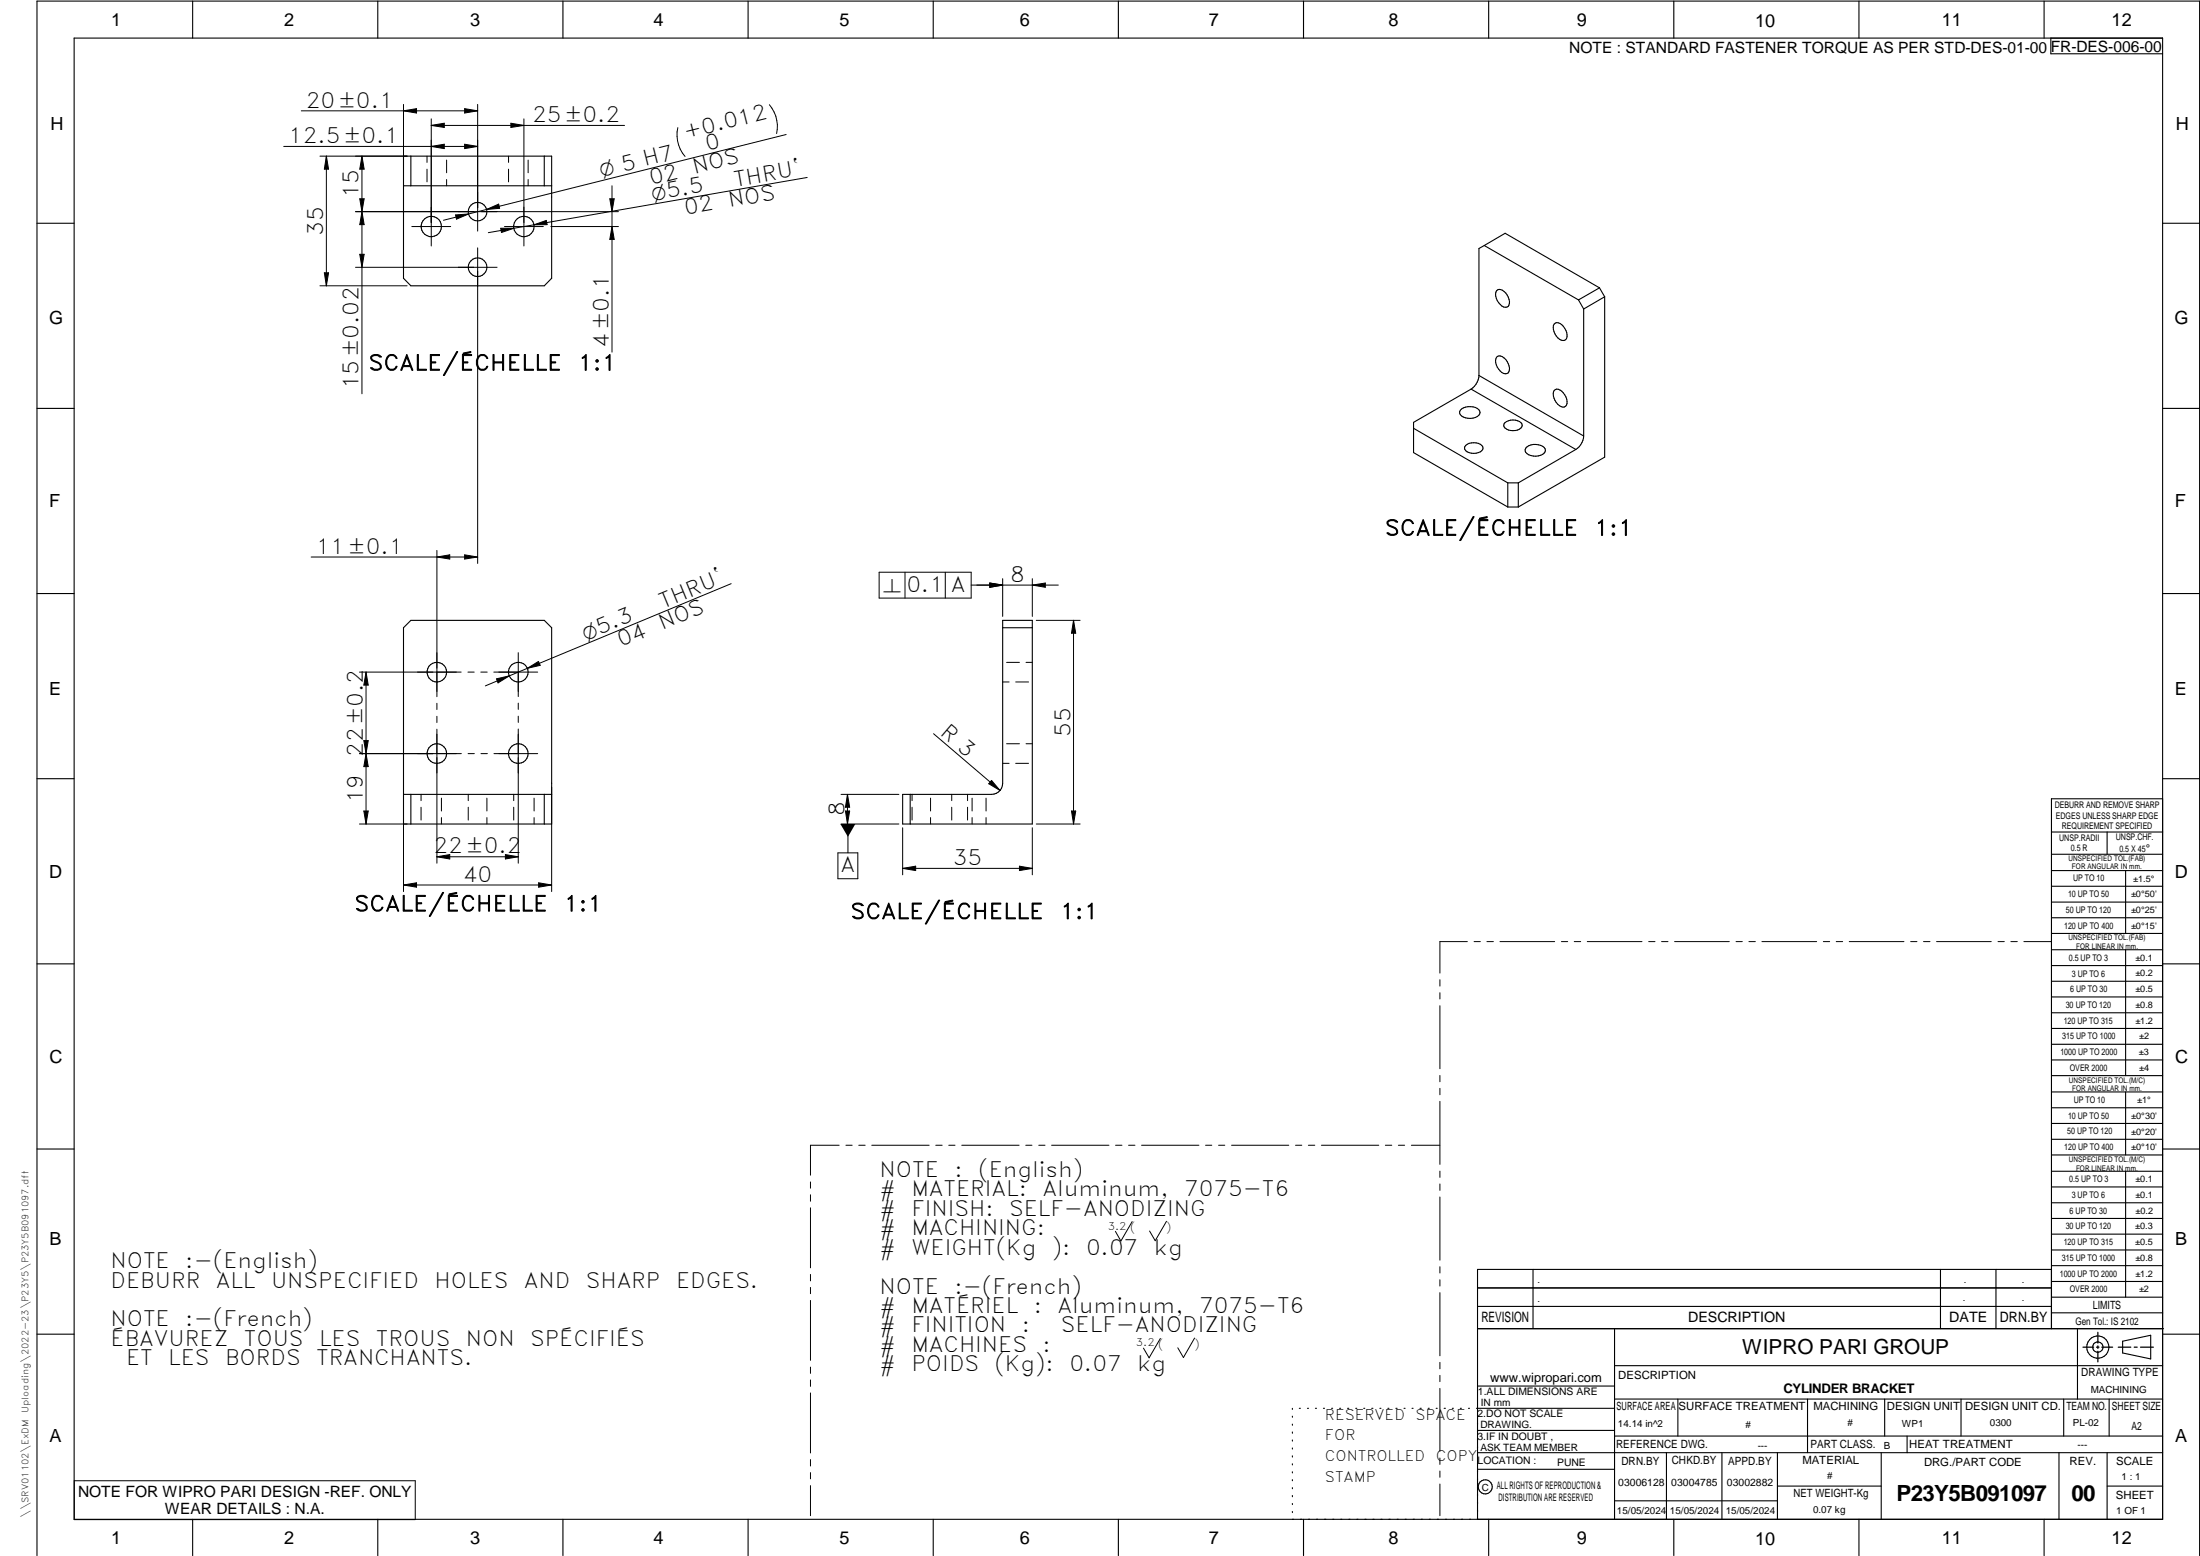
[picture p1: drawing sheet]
<svg xmlns="http://www.w3.org/2000/svg" width="594mm" height="420mm" viewBox="0 0 594 420" stroke-linecap="round" stroke-linejoin="round" font-family="sans-serif">
<g fill="none" stroke="#000" stroke-width=".3">
<path d="M20 10.3h564v400h-564zM52 .3v10M102 .3v10M152 .3v10M202 .3v10M252 .3v10M302 .3v10M352 .3v10M402 .3v10M452 .3v10M502 .3v10M552 .3v10"/>
<path d="M553.8 10.3v4.2h30.2M109 42.2h40v32.9l-2 2.1h-36.1l-1.9-2.1zM109 50.2h40M110.9 42.2v8M147 42.2v8M10 60.3h10M400.8 66.3l5.6-3.3 25.5 14.7M400.8 66.3l25.4 14.7M400.8 66.3l-1.4 .8v34.3M404.1 78.5a1.66 1.66 0 0 1 2.5 .6l.7 1.1a1.95 1.95 0 0 1-.4 2.7 2.57 2.57 0 0 1-2.6-1.7 2.91 2.91 0 0 1-.2-2.7zM431.9 77.7l1.4 2.4M431.9 77.7l-5.7 3.3"/>
<path d="M584 60.3h10M404.1 96.5a1.66 1.66 0 0 1 2.5 .6l.7 1.1a1.88 1.88 0 0 1-.4 2.7 2.57 2.57 0 0 1-2.6-1.8 2.87 2.87 0 0 1-.2-2.6zM419.7 87.5a1.61 1.61 0 0 1 2.4 .6 3.1 3.1 0 0 1 .7 3.6 1.89 1.89 0 0 1-2.6-1l-.6-1.1a2.36 2.36 0 0 1 .1-2.1zM426.2 81l1.4 2.4M427.6 83.4v34.3M433.3 80.1v43.3l-23.3 13.5M433.3 80.1l-5.7 3.3M10 110.3h10M381.7 115.7l25.5 14.7M394.7 110.4a3.8 3.8 0 0 1 4.9 .6 1.68 1.68 0 0 1-1.8 1.9l-.7 .1a2.81 2.81 0 0 1-2.9-1.4l.1-.8zM397.2 105.1l28.3 16.3M397.2 105.1l-15.5 8.9v8.2l25.5 14.7"/>
<path d="M399.4 101.4l28.2 16.3M399.4 101.4l-.2 1.2-.6 1.2-1.4 1.3M406.4 114.1a3.4 3.4 0 0 1 4.6 .4 1.57 1.57 0 0 1-1.8 1.7 2.63 2.63 0 0 1-3.1-1.3zM419.7 105.5a1.59 1.59 0 0 1 2.4 .6 2.99 2.99 0 0 1 .7 3.6 1.89 1.89 0 0 1-2.6-1l-.6-1.2a2.36 2.36 0 0 1 .1-2zM427.6 117.7l-.2 1.2-.6 1.2-1.3 1.3M584 110.3h10M395.8 120.3a3.4 3.4 0 0 1 4.6 .3 1.23 1.23 0 0 1-1.2 1.6 2.77 2.77 0 0 1-3.7-1.2zM407.2 130.4v6.5M407.2 130.4h2.8M407.2 136.9h2.8M410 130.4v6.5M412 121a3.7 3.7 0 0 1 5.2 .2 1.68 1.68 0 0 1-1.8 1.9h-1.3a1.98 1.98 0 0 1-2.2-1.7z"/>
<path d="M425.5 121.4l-15.5 9M10 160.3h10M109 169.5l1.9-2h36.1l2 2v53h-40zM270.8 169.5h8M270.8 167.5h8v55h-35.1v-8h24.1a3 3 0 0 0 3-3zM584 160.3h10M10 210.3h10M109 214.5h40M110.9 214.5v8M147 214.5v8M245.8 214.5v8M584 215.7h-30v143.1"/>
<path d="M584 210.3h10M554 224.7h30M554 230.7h30M554 235.1h30M554 239.3h30M569 224.7v6M574 235.1v17M554 243.6h30M554 247.8h30M554 252.1h30M554 256.5h30M574 256.5v33.9"/>
<path d="M10 260.3h10M554 260.7h30M554 265h30M554 269.2h30M554 273.5h30M554 277.7h30M584 260.3h10M554 282h30M554 286.2h30M554 290.4h30M554 294.9h30M554 299.1h30"/>
<path d="M574 294.9v17M10 310.3h10M554 303.4h30M554 307.6h30M554 311.9h30M554 316.3h30M574 316.3v34M584 310.3h10M554 320.5h30M554 324.8h30M554 329h30M554 333.2h30"/>
<path d="M554 337.5h30M399 358.8h185.2M399 352.8h155M399 347.8h155M414 342.8v16M436 358.8v51.5M524 342.8v16M539 342.8v16M554 341.8h30M554 346h30M554 350.3h30M554 354.5h30"/>
<path d="M554 342.8h-155v67.5M561 358.8v19M10 360.3h10M399 374.3h37M436 377.8h148M453.1 377.8v10M488.1 377.8v14.5M508.9 377.8v10M529.5 377.8v10M557.3 377.8v10M569.5 377.8v10M573.2 362.2l7.6-1.6v6.3l-7.6-1.6z"/>
<path d="M584 368.8h-148M584 360.3h10M349 380.3v.3M349 382.4v.3M349 384.6v.3M349 386.7v.3M349 388.8v.3M349 391v.3M349 393.1v.3M349 395.3v.3M349 397.4v.3M349 399.5v.3"/>
<path d="M350.9 380.3h.2M353.1 380.3h.2M355.2 380.3h.3M357.4 380.3h.3M359.6 380.3h.3M361.7 380.3h.3M363.9 380.3h.3M366.1 380.3h.3M368.3 380.3h.2M370.4 380.3h.3M372.6 380.3h.3M374.8 380.3h.3"/>
<path d="M376.9 380.3h.4M379.1 380.3h.3M381.3 380.3h.3M383.4 380.3h.4M385.6 380.3h.3M387.8 380.3h.3M390 380.3h.3M392.2 380.3h.3M394.3 380.3h.3M396.5 380.3h.3M398.7 380.3h37.3M399 396.7h37"/>
<path d="M399 392.3h185M399 386.2h37M436 387.8h148M450 392.3v18M465 392.3v18M480 392.3v18M508 392.3v18M515 387.8v4.5M556 392.3v18M569 392.3v18M52 410.3v9.7M102 410.3v9.7"/>
<path d="M152 410.3v9.7M202 410.3v9.7M252 410.3v9.7M302 410.3v9.7M349 401.7v.3M349 403.8v.4M349 406v.3M349 408.1v.3M352 410.3v9.7M402 410.3v9.7M436 405.3h44M452 410.3v9.7"/>
<path d="M480 401.3h28M502 410.3v9.7M552 410.3v9.7M569 401.3h15M10 420v-419.7h584v419.7"/>
<circle cx="129" cy="57.2" r="2.5"/>
<circle cx="116.5" cy="61.2" r="2.73"/>
<circle cx="129" cy="72.2" r="2.51"/>
<circle cx="141.5" cy="61.1" r="2.75"/>
<circle cx="118" cy="181.5" r="2.65"/>
<circle cx="140" cy="181.5" r="2.65"/>
<circle cx="118" cy="203.5" r="2.64"/>
<circle cx="140" cy="203.5" r="2.65"/>
<circle cx="566.5" cy="363.7" r="1.39"/>
<circle cx="566.5" cy="363.8" r="3"/>
<circle cx="401.1" cy="401.5" r="1.9"/>
</g>
<g fill="none" stroke="#000" stroke-width=".27">
<path d="M76.6 39.5h52.4M81.4 29.9h47.6M109 28.2v23.9M109 29.9l3.5-.6v1.2zM116.5 39.5l3.5-.6v1.2zM116.5 33.9l3.5-.6v1.1zM116.5 32.1v34.3M116.5 33.9h52.1M125.5 29.3l3.5 .6-3.5 .6zM125.5 38.9l3.5 .6-3.5 .6zM129 28.2v34.2M138 33.3l3.5 .6-3.5 .5z"/>
<path d="M141.5 32.1v34.3M183 34.5a8.8 8.8 0 0 0 2 7.7M207.8 28.3a8.9 8.9 0 0 1 1.9 7.8M212.3 36.3l-92.5 23.2M86.4 42.2h23.5M88.1 42.2v35M88.1 42.2l.6 3.5h-1.1zM96 57.1h71M97.1 53.7h1.2l-.6 3.4zM97.7 42.2v64.1M97.7 42.2l.6 3.5h-1.2zM97.7 57.2l.6 3.5h-1.2z"/>
<path d="M115.3 42.2v1.7M115.3 45.7v3.4M120.6 43.2v3.5M120.6 48.5v1.7M123 58l3.5-.2-3.2 1.4zM131.4 56.6l3.3-1.5 .2 1.2zM137.3 42.2v1.7M137.3 45.7v3.4M142.6 43.2v3.5M142.6 48.5v1.7M164.7 53.7h1.2l-.6 3.5zM165.3 50.2v44.9"/>
<path d="M218 47.9l-73.8 12.8M86.4 77.2h23.5M87.6 73.7h1.1l-.6 3.5zM97.1 68.7h1.2l-.6 3.5zM111.2 61.2h10.5M129 66.9v85.2M134.2 72.2h-38.2M135.2 61.6h3.6l-3.4 1.2zM136.2 61.2h10.5M144.2 60.7l-12.3 2.1M144.2 60.7l3.3-1.2 .2 1.2zM148.8 61.2h18.2"/>
<path d="M165.3 61.2l.6 3.4h-1.2zM84 150.4h45M118 150.4l3.4-.6v1.2zM118 148.6v39.5M125.5 149.8l3.5 .6-3.5 .6zM197.4 157.6l-55 22.9M237.4 154.5h24.8v7h-24.8zM244.4 154.5v7M255.3 154.5v7M262.2 158h23.6M267.3 157.4l3.5 .6-3.5 .6zM270.8 156.3v10.2"/>
<path d="M278.8 156.3v10.2M278.8 158l3.5-.6v1.2zM139.9 176.2v11.9M271.8 178.9h3.5M277.1 178.9h1.7M279.8 167.5h11.9M289.9 167.5l.6 3.5h-1.2zM289.9 167.5v55M98.2 200h1.2l-1.2 7h1.2zM98.8 181.5v41M98.8 181.5l.6 3.5h-1.2zM118 189.9v1.7"/>
<path d="M118 193.4v1.7M118 196.9v36.2M124.5 181.5h-27.4M126.4 181.5h1.7M129.8 181.5h1.8M133.3 181.5h11.9M134.1 183.3l3.4-.8-3 1.9zM139.9 189.9v1.7M139.9 193.4v1.7M139.9 196.8v36.3M142.4 180.5l-11.3 4.7M142.4 180.5l3-1.9 .5 1.1z"/>
<path d="M252.1 198.1l17.9 15.3M270.8 184.2h1.7M274.3 184.2h3.4M97.1 203.5h27.5M98.2 219h1.2l-.6 3.5zM109 212.6v28.1M113.7 214.5v1.7M113.7 218v3.4M119.2 215.5v3.5M126.4 203.5h1.7M126.4 214.5v1.7M126.4 218v3.4"/>
<path d="M129.9 203.5h1.7M131.5 215.5v3.5M133.4 203.5h11.8M138.7 214.5v1.7M138.7 218v3.4M144.2 215.5v3.5M149 212.6v28.1M227.1 214.5h15.6M228.3 219h1.1l-.6 3.5zM228.8 214.5v8M228.8 214.5l.6 3.5h-1.1zM246.3 214.5v1.7"/>
<path d="M246.3 218v3.4M251.3 215.5v3.5M257 214.5v1.7M257 218v3.4M261.3 214.5v1.7M261.3 218v3.4M262.5 215.5v3.5M266.3 215.5v3.5M267.8 210.7l2.2 2.7-3-1.8zM270.8 206.1h1.7M271.8 200.8h3.5M274.3 206.1h3.4"/>
<path d="M277.1 200.8h1.7M289.3 219h1.2l-.6 3.5zM97.1 222.5h12.8M109 239h40M109 239l3.5-.6v1.2zM118 231.4l3.4-.6v1.1zM118 231.4h21.9M119.2 220.8v1.7M131.5 220.8v1.7M136.5 230.8l3.4 .6-3.4 .5zM144.2 220.8v1.7M145.5 238.4l3.5 .6-3.5 .6z"/>
<path d="M226.3 230.3h5.3v7h-5.3zM227.1 222.5h15.6M229 222.5v7.8M243.7 223.5v12.7M243.7 234.5h35.1M243.7 234.5l3.6-.6v1.2zM251.3 220.8v1.7M262.5 220.8v1.7M266.3 220.8v1.7M275.3 233.9l3.5 .6-3.5 .6zM278.8 223.5v12.7M279.8 222.5h11.9"/>
<path d="M396.2 254.3h-7.4v8.5M398.1 254.3h1.6M401.5 254.3h1.8M405 254.3h14.8M421.6 254.3h1.7M425.1 254.3h1.7M428.6 254.3h14.8M445.2 254.3h1.7M448.7 254.3h1.7M452.2 254.3h14.8M468.8 254.3h1.7M472.3 254.3h1.7"/>
<path d="M475.8 254.3h14.8M492.4 254.3h1.7M495.8 254.3h1.8M499.4 254.3h14.7M516 254.3h1.6M519.4 254.3h1.8M522.9 254.3h14.8M539.5 254.3h1.7M543 254.3h1.7M546.5 254.3h7.4M388.8 264.5v1.8M388.8 268.1v1.6"/>
<path d="M388.8 271.6v17M388.8 290.4v1.7M388.8 293.9v1.7M388.8 297.4v17M218.9 319.2v1.6M226.6 309.2h-7.7v8.1M228.4 309.2h1.7M231.9 309.2h1.7M235.4 309.2h15.5M252.7 309.2h1.7M256.2 309.2h1.7M259.7 309.2h15.5"/>
<path d="M277 309.2h1.7M280.5 309.2h1.7M284 309.2h15.5M301.2 309.2h1.8M304.8 309.2h1.7M308.3 309.2h15.5M325.5 309.2h1.7M329.1 309.2h1.6M332.6 309.2h15.4M349.8 309.2h1.7M353.3 309.2h1.7M356.8 309.2h15.5"/>
<path d="M374.1 309.2h1.7M377.6 309.2h1.7M381.1 309.2h7.7M388.8 316.2v1.7M388.8 319.7v1.7M218.9 322.6v1.8M218.9 326.1v16.2M305.7 329.9l-3 5.2-1.5-2.6M315 329.8l-3.1 5.2-1.5-2.6M388.8 323.2v17.1M218.9 344.1v1.8M218.9 347.6v1.7"/>
<path d="M218.9 351.2v16.1M388.8 342.1v1.6M388.8 345.6v1.7M388.8 349v17.1M218.9 369.1v1.7M218.9 372.6v1.8M218.9 376.1v16.2M313.3 361.4l-3 5.2-1.5-2.6M322.6 361.3l-3 5.3-1.6-2.7M388.8 367.9v1.7M388.8 371.4v1.7M388.8 374.9v17"/>
<path d="M20.1 399.8h92v10.5h-92zM218.9 394.1v1.8M218.9 397.6v1.7M388.8 393.7v1.7M388.8 397.2v1.7M218.9 401.2v8.1M388.8 400.7v8.6"/>
</g>
<path d="M566.5 359.7v3M562.5 363.8h2.9M566.1 363.8h.7M566.5 363.4v.7M566.5 364.9v2.8M567.6 363.8h2.9M572 363.8h3.4M576.3 363.8h.8M578 363.8h3.5" fill="none" stroke="#000" stroke-width=".34"/>
<g fill="#000">
<path d="M109 29.9l3.5-.6v1.2zM116.5 39.5l3.5-.6v1.2zM116.5 33.9l3.5-.6v1.1zM125.5 29.3l3.5 .6-3.5 .6zM125.5 38.9l3.5 .6-3.5 .6zM138 33.3l3.5 .6-3.5 .5zM88.1 42.2l.6 3.5h-1.1zM97.7 42.2l.6 3.5h-1.2zM97.1 53.7h1.2l-.6 3.5zM123 58l3.5-.2-3.2 1.4zM131.4 56.6l3.3-1.5 .2 1.2zM164.7 53.7h1.2l-.6 3.5z"/>
<path d="M87.6 73.7h1.1l-.6 3.5zM97.7 57.2l.6 3.5h-1.2zM97.1 68.7h1.2l-.6 3.5zM135.2 61.6h3.6l-3.4 1.2zM144.2 60.7l3.3-1.2 .2 1.2zM165.3 61.2l.6 3.4h-1.2zM118 150.4l3.4-.6v1.2zM125.5 149.8l3.5 .6-3.5 .6zM267.3 157.4l3.5 .6-3.5 .6zM278.8 158l3.5-.6v1.2zM142.4 180.5l3-1.9 .5 1.1zM289.9 167.5l.6 3.5h-1.2z"/>
<path d="M98.2 200h1.2l-.6 3.5zM98.8 181.5l.6 3.5h-1.2zM134.1 183.3l3.4-.8-3 1.9zM98.2 219h1.2l-.6 3.5zM98.8 203.5l.6 3.5h-1.2zM228.3 219h1.1l-.6 3.5zM228.8 214.5l.6 3.5h-1.1zM267.8 210.7l2.2 2.7-3-1.8zM289.3 219h1.2l-.6 3.5zM109 239l3.5-.6v1.2zM118 231.4l3.4-.6v1.1zM136.5 230.8l3.4 .6-3.4 .5z"/>
<path d="M145.5 238.4l3.5 .6-3.5 .6zM226.9 222.5h4.1l-2 3.5zM243.7 234.5l3.6-.6v1.2zM275.3 233.9l3.5 .6-3.5 .6z"/>
</g>
<g font-size="6">
<text x="512.1" y="405.2">P23Y5B091097</text>
<text x="559.4" y="405.2">00</text>
</g>
<g font-size="5.7">
<text x="82.6" y="29">20±0.1</text>
<text x="143.7" y="33">25±0.2</text>
<text x="77.8" y="38.7">12.5±0.1</text>
<text x="185.1" y="37.5" transform="rotate(-14 185.1 37.5)">+0.012</text>
<text x="191" y="40.8" transform="rotate(-14 191 40.8)">0</text>
<text x="187.6" y="47" transform="rotate(-14 187.6 47)">NOS</text>
<text x="96.9" y="53.6" transform="rotate(-90 96.9 53.6)">15</text>
<text x="175.8" y="50" transform="rotate(-14 175.8 50)">02</text>
<text x="198.5" y="50.4" transform="rotate(-10 198.5 50.4)">THRU`</text>
<text x="185.1" y="58" transform="rotate(-10 185.1 58)">02</text>
<text x="197" y="56" transform="rotate(-10 197 56)">NOS</text>
<text x="87.3" y="63.6" transform="rotate(-90 87.3 63.6)">35</text>
<text x="164.4" y="93.9" transform="rotate(-90 164.4 93.9)">4±0.1</text>
<text x="99.5" y="100">SCALE/ÉCHELLE</text>
<text x="156.1" y="100">1:1</text>
<text x="96.9" y="105.1" transform="rotate(-90 96.9 105.1)">15±0.02</text>
<text x="85.3" y="149.5">11±0.1</text>
<text x="374" y="144.6">SCALE/ÉCHELLE</text>
<text x="430.5" y="144.6">1:1</text>
<text x="244.8" y="159.8">0.1 A</text>
<text x="272.8" y="157.1">8</text>
<text x="179" y="164.4" transform="rotate(-22 179 164.4)">THRU`</text>
<text x="178.8" y="170.1" transform="rotate(-22 178.8 170.1)">NOS</text>
<text x="167.6" y="174.8" transform="rotate(-22 167.6 174.8)">04</text>
<text x="253.6" y="198.2" transform="rotate(40 253.6 198.2)">R 3</text>
<text x="289" y="198.9" transform="rotate(-90 289 198.9)">55</text>
<text x="98" y="204.3" transform="rotate(-90 98 204.3)">22±0.2</text>
<text x="98" y="217" transform="rotate(-90 98 217)">19</text>
<text x="228" y="220.5" transform="rotate(-90 228 220.5)">8</text>
<text x="117.1" y="230.5">22±0.2</text>
<text x="257.3" y="233.6">35</text>
<text x="125" y="238.1">40</text>
<text x="227" y="235.5">A</text>
<text x="95.7" y="246">SCALE/ÉCHELLE</text>
<text x="152.2" y="246">1:1</text>
<text x="229.7" y="248.1">SCALE/ÉCHELLE</text>
<text x="286.2" y="248.1">1:1</text>
<text x="237.5" y="317.8">NOTE</text>
<text x="257.7" y="317.8">:</text>
<text x="264.1" y="317.8">(English)</text>
<text x="237.5" y="323">#</text>
<text x="246.1" y="323">MATERIAL:</text>
<text x="281.5" y="323">Aluminum,</text>
<text x="319.8" y="323">7075-T6</text>
<text x="237.5" y="328.3">#</text>
<text x="246.1" y="328.3">FINISH:</text>
<text x="272.5" y="328.3">SELF-ANODIZING</text>
<text x="237.5" y="333.5">#</text>
<text x="246.1" y="333.5">MACHINING:</text>
<text x="237.5" y="338.8">#</text>
<text x="246.1" y="338.8">WEIGHT(Kg</text>
<text x="284" y="338.8">):</text>
<text x="293.3" y="338.8">0.07</text>
<text x="311.6" y="338.8">kg</text>
<text x="29.8" y="342.4">NOTE</text>
<text x="29.8" y="347.7">DEBURR</text>
<text x="50" y="342.4">:-(English)</text>
<text x="58.3" y="347.7">ALL</text>
<text x="73.2" y="347.7">UNSPECIFIED</text>
<text x="117.3" y="347.7">HOLES</text>
<text x="141.5" y="347.7">AND</text>
<text x="158.2" y="347.7">SHARP</text>
<text x="182.5" y="347.7">EDGES.</text>
<text x="237.5" y="349.3">NOTE</text>
<text x="257.7" y="349.3">:-(French)</text>
<text x="29.8" y="358.2">NOTE</text>
<text x="50" y="358.2">:-(French)</text>
<text x="237.5" y="354.5">#</text>
<text x="237.5" y="359.8">#</text>
<text x="246.1" y="359.8">FINITION</text>
<text x="246.1" y="354.5">MATÉRIEL</text>
<text x="275.9" y="359.8">:</text>
<text x="279.2" y="354.5">:</text>
<text x="285.6" y="354.5">Aluminum,</text>
<text x="286.5" y="359.8">SELF-ANODIZING</text>
<text x="323.8" y="354.5">7075-T6</text>
<text x="29.8" y="363.4">ÉBAVUREZ</text>
<text x="65.8" y="363.4">TOUS</text>
<text x="86.2" y="363.4">LES</text>
<text x="101.5" y="363.4">TROUS</text>
<text x="125.8" y="363.4">NON</text>
<text x="143.2" y="363.4">SPÉCIFIÉS</text>
<text x="237.5" y="365">#</text>
<text x="246.1" y="365">MACHINES</text>
<text x="281.5" y="365">:</text>
<text x="34" y="368.7">ET</text>
<text x="45.4" y="368.7">LES</text>
<text x="60.8" y="368.7">BORDS</text>
<text x="85.4" y="368.7">TRANCHANTS.</text>
<text x="237.5" y="370.3">#</text>
<text x="246.1" y="370.3">POIDS</text>
<text x="268.5" y="370.3">(Kg):</text>
<text x="288.8" y="370.3">0.07</text>
<text x="307.1" y="370.3">kg</text>
</g>
<text font-size="5.6" x="470.5" y="365.5">WIPRO PARI GROUP</text>
<g font-size="5.4">
<text x="162.4" y="47.9" transform="rotate(-14 162.4 47.9)">O 5 H7</text>
<text x="176.3" y="54.2" transform="rotate(-10 176.3 54.2)">O5.5</text>
<text x="238.5" y="159.8">n</text>
<text x="158.2" y="173" transform="rotate(-22 158.2 173)">O5.3</text>
</g>
<g font-size="4.9">
<text x="30" y="6.9">1</text>
<text x="76.7" y="6.9">2</text>
<text x="127" y="6.9">3</text>
<text x="176.5" y="6.9">4</text>
<text x="226.7" y="6.9">5</text>
<text x="275.4" y="6.9">6</text>
<text x="326.4" y="6.9">7</text>
<text x="375" y="6.9">8</text>
<text x="425.8" y="6.9">9</text>
<text x="473.9" y="7.3">10</text>
<text x="524.3" y="6.9">11</text>
<text x="570.2" y="6.9">12</text>
<text x="13.6" y="35.1">H</text>
<text x="587.6" y="35.1">H</text>
<text x="13.2" y="87.5">G</text>
<text x="587.2" y="87.5">G</text>
<text x="13.2" y="137">F</text>
<text x="587.2" y="137">F</text>
<text x="13.2" y="187.6">E</text>
<text x="587.2" y="187.6">E</text>
<text x="13.2" y="237">D</text>
<text x="587.2" y="237">D</text>
<text x="13.4" y="287.1">C</text>
<text x="587.4" y="287.1">C</text>
<text x="13.4" y="336.2">B</text>
<text x="587.4" y="336.2">B</text>
<text x="13.4" y="389.3">A</text>
<text x="587.4" y="389.3">A</text>
<text x="30" y="416.9">1</text>
<text x="76.7" y="416.9">2</text>
<text x="127" y="416.9">3</text>
<text x="176.5" y="416.9">4</text>
<text x="226.7" y="416.9">5</text>
<text x="275.4" y="416.9">6</text>
<text x="326.4" y="416.9">7</text>
<text x="375" y="416.9">8</text>
<text x="425.8" y="416.9">9</text>
<text x="473.9" y="417.3">10</text>
<text x="524.3" y="416.9">11</text>
<text x="570.2" y="416.9">12</text>
</g>
<g font-size="4.2">
<text x="423.7" y="14.3">NOTE : STANDARD FASTENER TORQUE AS PER STD-DES-01-00</text>
<text x="553.8" y="14">FR-DES-006-00</text>
<text x="21.1" y="404.3">NOTE FOR WIPRO PARI DESIGN -REF. ONLY</text>
<text x="44.5" y="408.8">WEAR DETAILS : N.A.</text>
</g>
<g font-size="3.9">
<text x="400" y="357.1">REVISION</text>
<text x="455.9" y="357.1">DESCRIPTION</text>
<text x="526.4" y="357.1">DATE</text>
<text x="540" y="357.1">DRN.BY</text>
<text x="357.8" y="383.3">RESERVED</text>
<text x="382.3" y="383.3">SPACE</text>
<text x="357.8" y="388.9">FOR</text>
<text x="357.8" y="394.5">CONTROLLED</text>
<text x="387.8" y="394.5">COPY</text>
<text x="357.8" y="400">STAMP</text>
</g>
<text font-size="3.6" x="481.6" y="376.1">CYLINDER BRACKET</text>
<text font-size="3.5" x="402.4" y="373.3">www.wipropari.com</text>
<g font-size="3.1">
<text x="565.1" y="353.5">LIMITS</text>
<text x="562" y="371.7">DRAWING TYPE</text>
<text x="437" y="372.3">DESCRIPTION</text>
<text x="436.5" y="380.8">SURFACE AREA</text>
<text x="453.3" y="380.8">SURFACE TREATMENT</text>
<text x="489.7" y="380.8">MACHINING</text>
<text x="509.5" y="380.8">DESIGN UNIT</text>
<text x="530.6" y="380.8">DESIGN UNIT CD.</text>
<text x="558" y="380.6">TEAM NO.</text>
<text x="570.3" y="380.7">SHEET SIZE</text>
<text x="575.6" y="386.1">A2</text>
<text x="436.4" y="391.1">REFERENCE DWG.</text>
<text x="437.8" y="395.5">DRN.BY</text>
<text x="451.4" y="395.4">CHKD.BY</text>
<text x="466.6" y="395.5">APPD.BY</text>
<text x="486.7" y="395.4">MATERIAL</text>
<text x="488.9" y="390.9">PART CLASS.</text>
<text x="515.6" y="390.9">HEAT TREATMENT</text>
<text x="519.6" y="395.9">DRG./PART CODE</text>
<text x="558.9" y="395.5">REV.</text>
<text x="571.4" y="395.6">SCALE</text>
<text x="484.3" y="404.2">NET WEIGHT-Kg</text>
<text x="571.4" y="404.7">SHEET</text>
</g>
<text font-size="3" x="579.5" y="230.1">°</text>
<g font-size="2.8">
<text x="299.1" y="332.1">3.2 (</text>
<text x="315" y="332.5">)</text>
<text x="560.4" y="357.7">Gen Tol.: IS 2102</text>
<text x="306.7" y="363.6">3.2 (</text>
<text x="322.5" y="364">)</text>
<text x="399.1" y="376.6">1.ALL DIMENSIONS ARE</text>
<text x="399" y="382.7">2.DO NOT SCALE</text>
<text x="399" y="388.7">3.IF IN DOUBT ,</text>
<text x="399" y="395.4">LOCATION :</text>
<text x="420.5" y="396">PUNE</text>
<text x="404.2" y="402">ALL RIGHTS OF REPRODUCTION &amp;</text>
<text x="437" y="401.2">03006128</text>
<text x="451.3" y="401.2">03004785</text>
<text x="466.3" y="401.2">03002882</text>
<text x="404.7" y="405.4">DISTRIBUTION ARE RESERVED</text>
</g>
<g font-size="2.7">
<text x="564.6" y="376.2">MACHINING</text>
<text x="399.9" y="379.7">IN mm</text>
<text x="399.7" y="385.7">DRAWING.</text>
<text x="436.9" y="385.4">14.14 in^2</text>
<text x="471.4" y="385.5">#</text>
<text x="498.9" y="385">#</text>
<text x="513.6" y="385.3">WP1</text>
<text x="537.3" y="385.1">0300</text>
<text x="559.7" y="385.1">PL-02</text>
<text x="399.7" y="391.8">ASK TEAM MEMBER</text>
<text x="474.6" y="391.2">---</text>
<text x="508.7" y="391.2">B</text>
<text x="561" y="391.1">---</text>
<text x="493.4" y="399.5">#</text>
<text x="572.8" y="399.7">1 : 1</text>
<text x="400.1" y="402.5">C</text>
<text x="436.6" y="408.7">15/05/2024</text>
<text x="450.9" y="408.8">15/05/2024</text>
<text x="466" y="408.9">15/05/2024</text>
<text x="489.6" y="408.5">0.07 kg</text>
<text x="571.4" y="408.7">1 OF 1</text>
</g>
<g font-size="2.5">
<text x="554.9" y="218.3">DEBURR AND REMOVE SHARP</text>
<text x="555.2" y="221">EDGES UNLESS SHARP EDGE</text>
<text x="556.1" y="227.1">UNSP.RADII</text>
<text x="556.8" y="223.8">REQUIREMENT SPECIFIED</text>
<text x="571.4" y="226.9">UNSP.CHF.</text>
<text x="559.2" y="229.9">0.5 R</text>
<text x="572.3" y="230.1">0.5 X 45</text>
<text x="559.8" y="238">UP TO 10</text>
<text x="576.1" y="238.1">±1.5°</text>
<text x="558.5" y="242.2">10 UP TO 50</text>
<text x="575.5" y="242.3">±0°50'</text>
<text x="557.4" y="250.7">120 UP TO 400</text>
<text x="557.9" y="246.5">50 UP TO 120</text>
<text x="575.5" y="250.7">±0°15'</text>
<text x="575.5" y="246.5">±0°25'</text>
<text x="558.7" y="259.4">0.5 UP TO 3</text>
<text x="559.5" y="263.7">3 UP TO 6</text>
<text x="576.6" y="263.6">±0.2</text>
<text x="576.6" y="259.4">±0.1</text>
<text x="559" y="267.9">6 UP TO 30</text>
<text x="576.6" y="267.9">±0.5</text>
<text x="557.8" y="272.2">30 UP TO 120</text>
<text x="576.6" y="272.2">±0.8</text>
<text x="556.9" y="280.7">315 UP TO 1000</text>
<text x="557.3" y="276.4">120 UP TO 315</text>
<text x="576.6" y="276.4">±1.2</text>
<text x="577.7" y="280.7">±2</text>
<text x="556.4" y="284.9">1000 UP TO 2000</text>
<text x="577.6" y="284.9">±3</text>
<text x="558.9" y="289.2">OVER 2000</text>
<text x="577.7" y="289.3">±4</text>
<text x="560" y="297.9">UP TO 10</text>
<text x="577.1" y="297.9">±1°</text>
<text x="558.5" y="302.1">10 UP TO 50</text>
<text x="575.5" y="302.1">±0°30'</text>
<text x="557.4" y="310.6">120 UP TO 400</text>
<text x="558.2" y="306.3">50 UP TO 120</text>
<text x="575.5" y="310.6">±0°10'</text>
<text x="575.5" y="306.4">±0°20'</text>
<text x="558.8" y="319.2">0.5 UP TO 3</text>
<text x="559.4" y="323.4">3 UP TO 6</text>
<text x="576.6" y="319.2">±0.1</text>
<text x="576.6" y="323.5">±0.1</text>
<text x="558.9" y="327.7">6 UP TO 30</text>
<text x="576.7" y="327.7">±0.2</text>
<text x="557.8" y="332">30 UP TO 120</text>
<text x="576.6" y="332">±0.3</text>
<text x="556.8" y="340.5">315 UP TO 1000</text>
<text x="557.3" y="336.3">120 UP TO 315</text>
<text x="576.6" y="336.3">±0.5</text>
<text x="576.6" y="340.5">±0.8</text>
<text x="415.2" y="346.4">.</text>
<text x="530.3" y="346.5">.</text>
<text x="545.9" y="346.4">.</text>
<text x="556.2" y="344.7">1000 UP TO 2000</text>
<text x="576.6" y="344.7">±1.2</text>
<text x="415.2" y="351.5">.</text>
<text x="530" y="351.3">.</text>
<text x="545.9" y="351.4">.</text>
<text x="558.9" y="349">OVER 2000</text>
<text x="577.6" y="349">±2</text>
</g>
<g font-size="2.4">
<text x="7.7" y="381.5" transform="rotate(-90 7.7 381.5)">Uploading\2022-23\P23Y5\P23Y5B091097.dft</text>
<text x="7.7" y="409.8" transform="rotate(-90 7.7 409.8)">\\SRV01102\ExDM</text>
</g>
<g font-size="2.1">
<text x="558.5" y="232.4">UNSPECIFIED TOL.(FAB)</text>
<text x="559.5" y="234.7">FOR ANGULAR IN mm.</text>
<text x="558.6" y="253.9">UNSPECIFIED TOL.(FAB)</text>
<text x="560.7" y="256.3">FOR LINEAR IN mm.</text>
<text x="558.7" y="292.3">UNSPECIFIED TOL.(M/C)</text>
<text x="559.6" y="294.7">FOR ANGULAR IN mm.</text>
<text x="558.7" y="313.7">UNSPECIFIED TOL.(M/C)</text>
<text x="560.6" y="316.1">FOR LINEAR IN mm.</text>
</g>
</svg>
